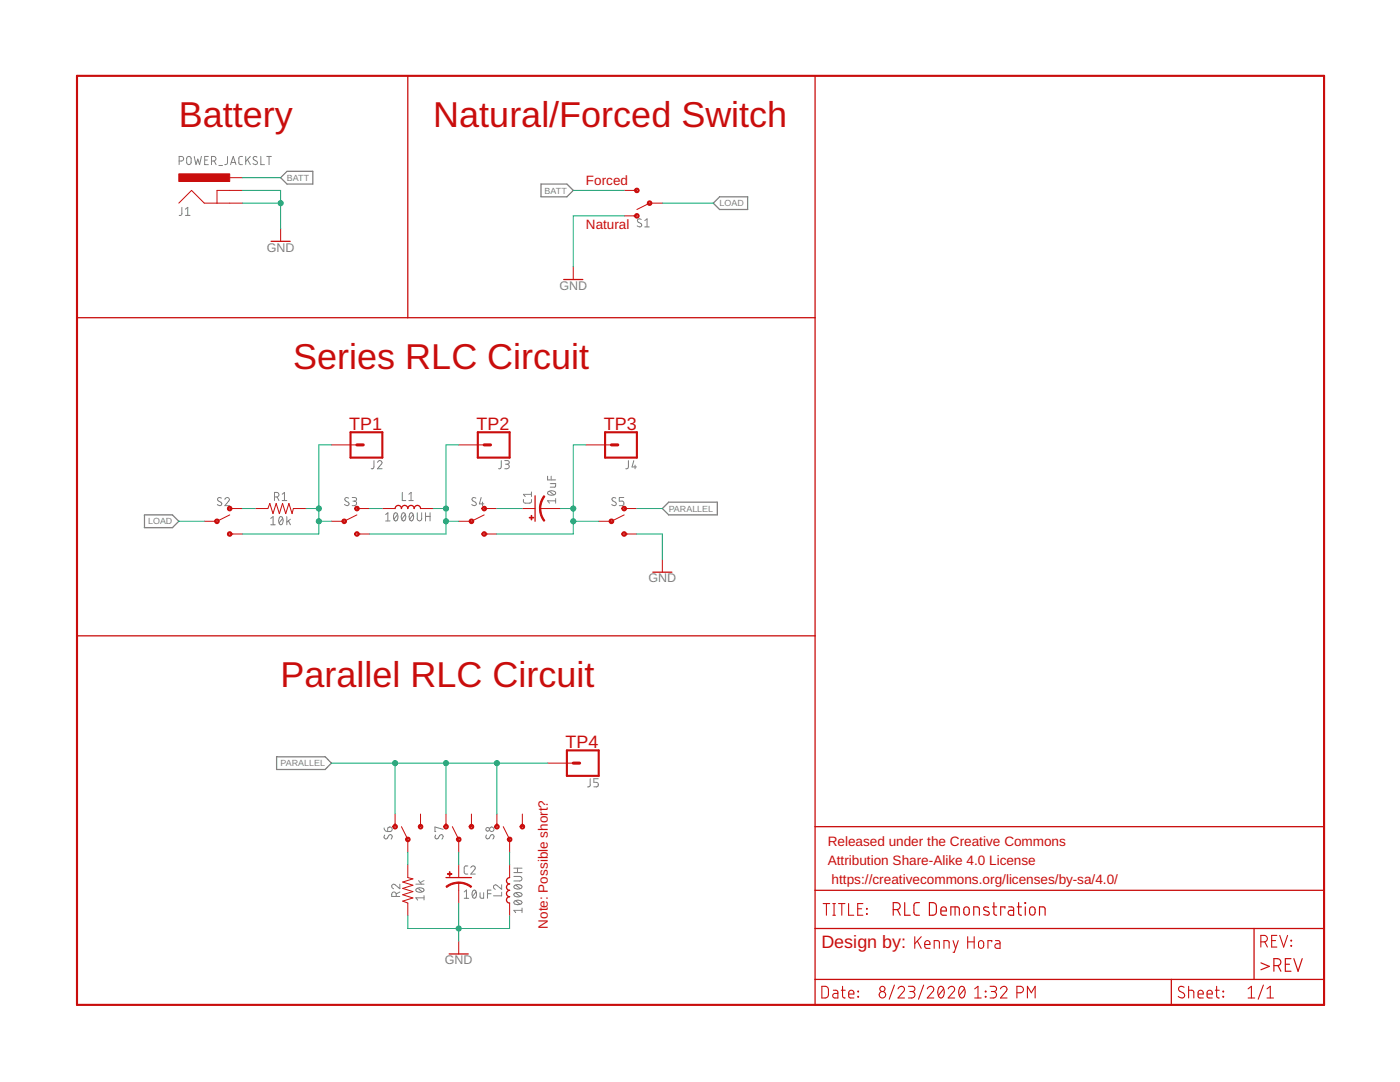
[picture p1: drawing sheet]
<svg xmlns="http://www.w3.org/2000/svg" width="279mm" height="216mm" viewBox="0 0 279 216" stroke-linecap="round" stroke-linejoin="round" font-family="sans-serif">
<g fill="none" stroke="#808080" stroke-width=".2">
<path d="M35.8 32.1h.4a.46 .46 0 0 0 .5-.4 .46 .46 0 0 0-.5-.5h-.4v1.7M37.4 31.3l.3-.1 .3 .1 .1 1.1a.44 .44 0 0 1-.4 .5 .44 .44 0 0 1-.4-.5zM38.8 31.2l.3 1.7 .4-1.2 .3 1.2 .4-1.7M40.9 31.9h.5M41.6 31.2h-.7v1.7h.7M42.2 32.1h.5a.46 .46 0 0 0 .4-.4 .46 .46 0 0 0-.4-.5h-.5v1.7M42.8 32.1l.3 .8M43.7 33h.7M45.4 31.2v1.4l-.5 .3M46 32.9l.5-1.7 .6 1.7M46.1 32.4h.9M48.4 31.2h-.5l-.2 .4v1l.2 .2 .5 .1"/>
<path d="M49 31.2v1.7M49.4 31.9l.6 1M50 31.2l-1 1M51.3 31.3a.41 .41 0 0 0-.6-.1 .41 .41 0 0 0-.1 .6l.6 .4a.41 .41 0 0 1 0 .6 .41 .41 0 0 1-.6-.1l-.1-.1M52 31.2v1.7h.8M53.2 31.2h.9M53.7 31.2v1.7M36.3 41.4v1.4l-.5 .2M37 43h.9M37 41.7l.5-.3v1.6M128 43.8a.41 .41 0 0 0-.6-.1 .41 .41 0 0 0-.1 .6l.6 .3a.42 .42 0 0 1 0 .6 .42 .42 0 0 1-.6 0l-.1-.1M128.7 44l.4-.3v1.6"/>
<path d="M128.7 45.3h.9M44.2 99.4l-.2-.1a.38 .38 0 0 0-.5 .1 .38 .38 0 0 0 .1 .5l.5 .3a.41 .41 0 0 1 0 .6 .41 .41 0 0 1-.6 0l-.1-.1M44.9 99.6a.44 .44 0 0 1 .6-.3 .44 .44 0 0 1 .1 .7l-.7 .9h.9M54.8 99.2h.4a.46 .46 0 0 0 .5-.5 .46 .46 0 0 0-.5-.4h-.4v1.6M55.3 99.2l.4 .7M56.3 98.6l.5-.3v1.6M56.3 99.9h.9M69.6 99.4l-.2-.1a.38 .38 0 0 0-.5 .1 .38 .38 0 0 0 .1 .5l.5 .3a.41 .41 0 0 1 0 .6 .41 .41 0 0 1-.6 0l-.2-.1M70.3 99.3h.5a.36 .36 0 0 1 .4 .3 .36 .36 0 0 1-.4 .4h-.4M70.7 100a.46 .46 0 0 1 .5 .4 .46 .46 0 0 1-.5 .5h-.4M74.6 91.9v1.4l-.2 .2h-.3M75.3 92.3a.44 .44 0 0 1 .7-.4 .44 .44 0 0 1 .1 .7l-.8 .9h.9"/>
<path d="M80.3 98.3v1.6h.7M81.6 99.9h.9M81.6 98.6l.4-.3v1.6M95 99.4l-.6-.1-.2 .3 .1 .3 .7 .5a.47 .47 0 0 1-.3 .5 .47 .47 0 0 1-.6-.2M96 99.3l-.3 1.2h.9M100 91.9v1.4l-.2 .2h-.3M100.7 91.9h.6a.36 .36 0 0 1 .3 .4 .36 .36 0 0 1-.3 .3h-.4M101.2 92.6a.46 .46 0 0 1 .4 .5 .46 .46 0 0 1-.4 .4h-.5M104.5 99.7v.5l.3 .2 1.2-.1 .1-.6M106.1 98.2v.9M106.1 98.6h-1.6l.3 .5M109.3 95v.8h1.6"/>
<path d="M109.4 98.1a1 1 0 0 1 1.5 .3 .95 .95 0 0 1-1.6 0zM109.6 98l.9 .7M109.8 96.5h1.1l-.1 .7h-1M110 95v.8M110.9 99.9h-1.6l.3 .5M110.9 99.5v.9M122.9 99.4l-.5-.1-.3 .3 .1 .3 .6 .3a.37 .37 0 0 1 .1 .5 .37 .37 0 0 1-.5 .2l-.3-.2M124.5 99.3h-.9v.7h.5a.46 .46 0 0 1 .4 .4 .46 .46 0 0 1-.4 .5h-.5M125.4 91.9v1.4l-.2 .2h-.3M126.5 91.9l-.4 1.3h.9M126.7 92.8v.7M54 103.4l.5-.3v1.6"/>
<path d="M54 104.7h.9M55.8 103.2l.3-.1a.97 .97 0 0 1 0 1.6 1.02 1.02 0 0 1-.3-1.5zM56.4 103.4l-.7 1M57.2 103.1v1.6M57.6 103.9l.4 .8M58 103.6l-.8 .6M77 102.7l.4-.4v1.6M77 103.9h.9M78.7 102.4l.3-.1a.97 .97 0 0 1 0 1.6 1.02 1.02 0 0 1-.3-1.5zM79.3 102.7l-.7 .9M80.3 102.4l.2-.1a.97 .97 0 0 1 0 1.6 1.02 1.02 0 0 1-.2-1.5zM80.9 102.7l-.7 .9"/>
<path d="M81.9 102.4l.2-.1a.97 .97 0 0 1 0 1.6 1.02 1.02 0 0 1-.2-1.5zM82.5 102.7l-.8 .9M83.3 102.3v1.2a.44 .44 0 0 0 .4 .4 .44 .44 0 0 0 .5-.4v-1.2M84.9 102.3v1.6M84.9 103h.9M85.8 102.3v1.6M96.3 100.2v.7M117.8 155.4v1.4l-.2 .2h-.3M119.4 155.4h-.9v.7h.5a.46 .46 0 0 1 .4 .5 .46 .46 0 0 1-.4 .4h-.5M76.6 165.2l.3 .6 .5 .1M76.8 166.6l-.1 .2a.38 .38 0 0 0 .1 .5 .38 .38 0 0 0 .5-.1l.3-.5a.44 .44 0 0 1 .7 .1 .44 .44 0 0 1-.3 .6M77.5 165.1a.47 .47 0 0 1 .7 .2 .47 .47 0 0 1-.4 .6h-.4z"/>
<path d="M79.1 178.9v-.5a.46 .46 0 0 0-.5-.4 .46 .46 0 0 0-.4 .4v.5h1.6M79.8 176.4v.9l-.9-.7a.44 .44 0 0 0-.7 .1 .44 .44 0 0 0 .3 .6M79.8 178l-.7 .4M83 176.4h1.6M83.1 177.4a1.04 1.04 0 0 1 1.5 .2 .95 .95 0 0 1-1.6 0zM83.4 177.2l.9 .7M83.5 175.7l.6 .7M84.6 179.2h-1.6l.4 .4M84.6 178.7v.9M84.6 175.7l-.8 .4M86.9 166.6l-.1 .2a.38 .38 0 0 0 .2 .5 .38 .38 0 0 0 .5-.1l.3-.5a.41 .41 0 0 1 .6 0 .41 .41 0 0 1-.1 .6l-.1 .1M88.4 165.5l-1.6-.5v.9h.2"/>
<path d="M92.6 178l.5-.4v1.6M92.6 179.2h.9M93.4 172.8h-.5l-.3 .3 .1 1.1 .2 .2h.5M94 173.1a.44 .44 0 0 1 .6-.3 .44 .44 0 0 1 .1 .7l-.7 .9h.8M94.4 177.7l.3-.1a.97 .97 0 0 1 0 1.6 1.02 1.02 0 0 1-.3-1.5zM95 178l-.7 .9M95.8 178.1v1l.3 .1h.4v-1.1M97.1 166.6a.41 .41 0 0 0-.1 .6 .41 .41 0 0 0 .6 0l.3-.5a.41 .41 0 0 1 .6 0 .41 .41 0 0 1 0 .6l-.1 .1M97.3 178.3h.7M98 177.6h-.7v1.6M100.1 176.6v.9l-.9-.8a.44 .44 0 0 0-.7 .1 .44 .44 0 0 0 .3 .7M100.1 178v.8h-1.6"/>
<path d="M102.6 174.9h1.1a.46 .46 0 0 1 .5 .4 .46 .46 0 0 1-.5 .5h-1.1M102.6 174.1h1.6M102.6 173.2h1.6M102.7 179.8a1.03 1.03 0 0 1 1.5 .3 .97 .97 0 0 1-1.6 0zM102.7 178.3a1.03 1.03 0 0 1 1.5 .2 .97 .97 0 0 1-1.6 0zM102.7 176.7a1.03 1.03 0 0 1 1.5 .3 .97 .97 0 0 1-1.6 0zM102.9 179.7l.9 .7M102.9 178.2l.9 .7M102.9 176.6l.9 .7M103.3 173.2v.9M104.2 181.7h-1.6l.3 .4M104.2 181.2v.9"/>
<circle cx="97.3" cy="165.5" r=".36"/>
<circle cx="98.1" cy="165.5" r=".45"/>
</g>
<path d="M56 35.5l1.3-1.3h5.1v2.5h-5.1zM108 36.7h5.1l1.3 1.3-1.3 1.3h-5.1zM143.6 39.3h5.6v2.5h-5.6l-1.3-1.3zM28.8 102.7h5.6l1.3 1.3-1.3 1.3h-5.6zM132.2 101.5l1.3-1.3h9.7v2.5h-9.7zM55.2 151h9.7l1.2 1.3-1.2 1.2h-9.7z" fill="none" stroke="#808080" stroke-width=".25"/>
<g fill="none" stroke="#c90d0c" stroke-width=".21">
<path d="M164 196.8h.9l.4 .5v1.4l-.4 .4h-.9zM164.3 180.3h1.3M164.9 180.3v2.3M166.2 180.3h.5M166.2 182.6h.5M166.3 197.6h.7l.2 .4v1.1h-.6a.46 .46 0 0 1-.4-.4 .46 .46 0 0 1 .4-.5h.6M166.5 180.3v2.3M167.3 180.3h1.3M167.9 197.6h.8M168 180.3v2.3M168.1 196.8v2l.2 .2 .4 .1M169.4 180.3v2.3h1"/>
<path d="M169.4 198.4h1a.54 .54 0 0 0-.4-.8 .54 .54 0 0 0-.6 .5l.1 .9 .9 .1M171.2 181.3h.8M171.2 197.8l.1 .1zM171.2 198.8l.1 .1zM172.2 180.3h-1v2.3h1M172.9 181.3l.2 .1zM172.9 182.3l.2 .1zM178.5 196.6l-1 2.8M179.2 197.3a.64 .64 0 0 1 .9-.5 .64 .64 0 0 1 .2 1l-1.1 1.3h1.3M181.3 196.8h.8a.52 .52 0 0 1 .5 .5 .52 .52 0 0 1-.5 .5h-.5M181.9 197.8a.65 .65 0 0 1 .7 .7 .65 .65 0 0 1-.7 .6h-.6M182.6 186.9v2.3"/>
<path d="M183.1 187.8l.8 1.4M183.9 186.9l-1.3 1.4M184.3 196.6l-1 2.8M184.6 188.5h1a.55 .55 0 0 0-.4-.8 .55 .55 0 0 0-.6 .5l.1 .9 .9 .1M185.1 197.3a.64 .64 0 0 1 .9-.5 .64 .64 0 0 1 .2 1l-1.1 1.3h1.3M186.4 189.2v-1.5l1 .1 .1 1.4M187.4 197a.55 .55 0 0 1 .6-.1 .55 .55 0 0 1 .4 .5 1.32 1.32 0 0 1-.6 1.7 1.44 1.44 0 0 1-.4-2.1zM188.3 197.3l-1 1.3M188.4 189.2v-1.5l.9 .1 .1 1.4M189.2 197.3a.64 .64 0 0 1 .9-.5 .64 .64 0 0 1 .2 1l-1.1 1.3h1.3M190.2 187.7l.5 1.5M191.2 187.7l-.7 2.3h-.3"/>
<path d="M191.6 197a.55 .55 0 0 1 .6-.1 .55 .55 0 0 1 .3 .5 1.32 1.32 0 0 1-.5 1.7 1.44 1.44 0 0 1-.4-2.1zM192.5 197.3l-1 1.3M193.1 186.9v2.3M193.1 187.9h1.3M194.4 186.9v2.3M194.5 199.1h1.3M194.5 197.3l.7-.5v2.3M195.4 187.9l.3-.2 .5 .2 .1 .8a.52 .52 0 0 1-.5 .5 .52 .52 0 0 1-.5-.5zM196.6 198.8l.2 .1zM196.6 197.8l.2 .1zM197.6 196.8h.8a.52 .52 0 0 1 .5 .5 .52 .52 0 0 1-.5 .5h-.6M197.9 187.9v-.2h-.7v1.5"/>
<path d="M198.2 197.8a.65 .65 0 0 1 .7 .7 .65 .65 0 0 1-.7 .6h-.6M198.7 187.7h.6l.3 .4v1.1h-.6a.46 .46 0 0 1-.5-.4 .46 .46 0 0 1 .5-.5h.6M199.7 197.3a.64 .64 0 0 1 .9-.5 .64 .64 0 0 1 .2 1l-1.1 1.3h1.3M202.9 198.1h.7a.65 .65 0 0 0 .7-.6 .65 .65 0 0 0-.7-.7h-.7v2.3M205 199.1v-2.3l.8 1.3 .8-1.3v2.3M236.3 197a.58 .58 0 0 0-.9-.1 .58 .58 0 0 0 .1 .9l.7 .4a.59 .59 0 0 1 0 .8 .59 .59 0 0 1-.8 0l-.3-.2M237.2 197.6l.9 .1 .2 .3v1.1M237.2 196.8v2.3M239.1 198.4h1a.54 .54 0 0 0-.3-.8 .54 .54 0 0 0-.7 .5l.1 .9 .9 .1M240.9 198.4h1a.54 .54 0 0 0-.3-.8 .54 .54 0 0 0-.7 .5l.1 .9 .9 .1M242.5 197.6h.8M242.8 196.8v2l.1 .2 .4 .1"/>
<path d="M244.1 198.8l.1 .1zM244.1 197.8l.1 .1zM249.1 199.1h1.3M249.1 197.3l.6-.5v2.3M251.6 187.9h.7a.65 .65 0 0 0 .6-.6 .65 .65 0 0 0-.6-.7h-.7v2.4M252.1 196.6l-1 2.8M252.4 187.9l.5 1.1M252.9 199.1h1.2M252.9 197.3l.6-.5v2.3M253.8 187.7h.8M254.8 186.6h-1v2.4h1M255.4 186.6l.8 2.4 .8-2.4"/>
<path d="M257.6 187.6l.2 .1zM257.6 188.7l.2 .1z"/>
<circle cx="176.1" cy="197.3" r=".52"/>
<circle cx="176.1" cy="198.5" r=".65"/>
</g>
<g fill="none" stroke="#c90d0c" stroke-width=".25">
<path d="M81.4 15.1v48.3M162.7 15.1v185.4h101.5v-35.5h-101.5M54.1 48.2h3.8M112.5 55.8h3.8M15.4 63.4h147.3M106.8 98.9v5.1M78.8 101.5a.63 .63 0 0 1 .7-.7 .63 .63 0 0 1 .6 .7 .63 .63 0 0 1 .7-.7 .63 .63 0 0 1 .6 .7 .63 .63 0 0 1 .6-.7 .63 .63 0 0 1 .7 .7 .63 .63 0 0 1 .6-.7 .63 .63 0 0 1 .6 .7M130.3 114.2h3.8M15.4 126.9h147.3M89 175.1h5.1M101.7 175.1a.63 .63 0 0 0-.6 .6 .63 .63 0 0 0 .6 .7 .63 .63 0 0 0-.6 .6 .63 .63 0 0 0 .6 .7 .63 .63 0 0 0-.6 .6 .63 .63 0 0 0 .6 .6 .63 .63 0 0 0-.6 .7 .63 .63 0 0 0 .6 .6M162.7 177.7h101.5"/>
<path d="M89.6 190.4h3.9M162.7 185.3h101.5M162.7 195.4h101.5M233.8 195.4v5.1M250.3 185.3v10.1"/>
</g>
<path d="M15.4 15.1h248.8v185.4h-248.8zM70 86.3h6.3v5h-6.3zM95.4 86.3h6.3v5h-6.3zM120.8 86.3h6.3v5h-6.3zM113.1 149.7h6.4v5.1h-6.4z" fill="none" stroke="#c90d0c" stroke-width=".42"/>
<g fill="none" stroke="#c90d0c" stroke-width=".23">
<path d="M178.3 181.5h.7a.7 .7 0 0 0 .7-.7 .7 .7 0 0 0-.7-.7h-.7v2.5M179.1 181.5l.6 1.1M180.6 180.1v2.5h1.1M183.5 180.1h-.7l-.4 .6v1.5l.4 .4h.7M185.5 180.1a1.21 1.21 0 0 1 1.3 .3l.1 .4-.1 1.5a1.21 1.21 0 0 1-1.3 .3zM187.8 181.8h1.1a.58 .58 0 0 0-.4-.8 .58 .58 0 0 0-.7 .5l.1 1 1 .1M189.8 182.6v-1.6l1.5 .1 .2 .3v1.2M190.6 181v1.6M192.5 181.1l.5-.1a.99 .99 0 0 1 .2 1.5h-.6l-.2-.3zM194.3 182.6v-1.6l1 .1 .2 .3v1.2M197.3 181.1l-.8-.1-.2 .3 .1 .3 .9 .4 .1 .3-.1 .2a.92 .92 0 0 1-1 0M198.1 181h.8"/>
<path d="M198.4 180.1v2.3l.5 .2M200.6 181.2v-.2h-.9v1.6M201.3 181h.7l.3 .2v1.4h-.6a.49 .49 0 0 1-.5-.5 .49 .49 0 0 1 .5-.4h.6M203 181h.9M203.3 180.1v2.1l.1 .3 .5 .1M204.6 180.1l.1 .2zM204.6 181v1.6M205.6 181.1l.5-.1a.97 .97 0 0 1 .2 1.5l-.4 .1-.3-.2-.1-.3zM207.5 182.6v-1.6l.9 .1 .2 .3v1.2M251.7 192.1l1.6 .7-1.6 .7M254.2 192.7a1.21 1.21 0 0 0 1.3-.3l.1-.4-.1-.4a1.21 1.21 0 0 0-1.3-.3v2.5M255.1 192.7l.5 1.1"/>
<path d="M256.5 192.4h.8M257.6 191.3h-1.1v2.5h1.1M258.2 191.3l.9 2.5 .8-2.5"/>
</g>
<g fill="none" stroke="#c90d0c" stroke-width=".2">
<path d="M45.8 35.5h2.6M48.4 38h-5.1v2.5M124.6 38h2.5M35.7 40.5l2.5-2.5 2.6 2.5h7.6M56 45.6v2.6M114.4 53.2v2.6M124.6 43.1h2.5M132.2 40.5h-2.6l-2.5 1.3M66.1 88.8h5.1M91.5 88.8h5.1M116.9 88.8h5.1M45.8 101.5h2.6"/>
<path d="M45.8 102.7l-2.5 1.3h-2.5M45.8 106.6h2.6M50.9 101.5h2.6l.3-1 .7 2 .6-2 .7 2 .6-2 .6 2 .7-2 .6 2 .2-1h2.6M71.2 101.5h2.6M71.2 106.6h2.6M71.2 102.7l-2.5 1.3h-2.6M76.3 101.5h2.5M83.9 101.5h2.6M96.6 101.5h2.6M96.6 106.6h2.6M96.6 102.7l-2.5 1.3h-2.6M104.2 101.5h2.6"/>
<path d="M107.8 101.5h4.1M124.6 101.5h2.5M124.6 106.6h2.5M124.6 102.7l-2.6 1.3h-2.5M132.2 111.6v2.6M109.3 152.3h5.1M78.8 162.4v2.6M80.1 165l1.3 2.5v2.5M81.4 172.6v2.5l1 .3-2 .6 2 .6-2 .7 2 .6-2 .6 2 .7-2 .6 1 .4v2.5M83.9 162.4v2.6M89 162.4v2.6M90.3 165l1.2 2.5v2.5"/>
<path d="M91.5 172.6v2.5M91.5 176.1v4.1M94.1 162.4v2.6M99.2 162.4v2.6M100.4 165l1.3 2.5v2.5M101.7 172.6v2.5M104.2 162.4v2.6M91.5 187.8v2.6M101.7 180.2v2.5"/>
</g>
<g fill="#c90d0c" stroke="#c90d0c" stroke-width=".2">
<path d="M35.7 34.7h10.1v1.5h-10.1z"/>
<path d="M89.3 174.3h.9v.2h-.9z"/>
<path d="M89.7 173.9h.1v.9h-.1z"/>
<path d="M106 102.8h.1v.9h-.1z"/>
<path d="M105.6 103.2h.9v.2h-.9z"/>
</g>
<g fill="#c90d0c" stroke="#c90d0c" stroke-width=".2">
<path d="M126.8 42.7a.46 .46 0 0 1 .7 .2 .46 .46 0 0 1-.3 .6 .46 .46 0 0 1-.6-.4h.3a.26 .26 0 0 1 .3-.3 .26 .26 0 0 1 .1 .5 .26 .26 0 0 1-.4-.1l-.3-.1z" fill-rule="evenodd"/>
<path d="M126.8 37.6a.46 .46 0 0 1 .7 .2 .46 .46 0 0 1-.3 .6 .46 .46 0 0 1-.6-.4h.3a.26 .26 0 0 1 .3-.2 .26 .26 0 0 1 .1 .4 .26 .26 0 0 1-.4-.1l-.3-.1z" fill-rule="evenodd"/>
<path d="M129.3 40.2a.46 .46 0 0 1 .8 .1 .46 .46 0 0 1-.4 .7 .46 .46 0 0 1-.5-.5h.2a.26 .26 0 0 1 .3-.2 .26 .26 0 0 1 .1 .4 .26 .26 0 0 1-.4-.1l-.2-.1z" fill-rule="evenodd"/>
<path d="M91.5 176l1.4 .2 1.2 .7-.1 .2-1.4-.7-1.1-.1z" fill-rule="evenodd"/>
<path d="M89 176.9l1.2-.7 1.3-.2v.3l-1.5 .3-.8 .5z" fill-rule="evenodd"/>
<path d="M78.6 164.6a.46 .46 0 0 1 .7 .1 .46 .46 0 0 1-.3 .7 .46 .46 0 0 1-.6-.4h.2a.26 .26 0 0 1 .4-.3 .26 .26 0 0 1 0 .5 .26 .26 0 0 1-.4-.1l-.2-.1z" fill-rule="evenodd"/>
<path d="M83.7 164.6a.46 .46 0 0 1 .7 .1 .46 .46 0 0 1-.4 .7 .46 .46 0 0 1-.5-.4h.2a.26 .26 0 0 1 .3-.3 .26 .26 0 0 1 .1 .5 .26 .26 0 0 1-.4-.1l-.2-.1z" fill-rule="evenodd"/>
<path d="M81.1 167.1a.46 .46 0 0 1 .7 .2 .46 .46 0 0 1-.3 .6 .46 .46 0 0 1-.6-.4h.2a.26 .26 0 0 1 .4-.2 .26 .26 0 0 1 .1 .4 .26 .26 0 0 1-.4-.1l-.3-.1z" fill-rule="evenodd"/>
<path d="M88.7 164.6a.46 .46 0 0 1 .7 .1 .46 .46 0 0 1-.3 .7 .46 .46 0 0 1-.5-.4h.2a.26 .26 0 0 1 .3-.3 .26 .26 0 0 1 .1 .5 .26 .26 0 0 1-.4-.1l-.2-.1z" fill-rule="evenodd"/>
<path d="M93.8 164.6a.47 .47 0 0 1 .7 .2 .47 .47 0 0 1-.3 .6 .47 .47 0 0 1-.6-.4h.2a.26 .26 0 0 1 .4-.3 .26 .26 0 0 1 .1 .5 .26 .26 0 0 1-.4-.1l-.1-.1h-.2z" fill-rule="evenodd"/>
<path d="M91.3 167.1a.47 .47 0 0 1 .7 .2 .47 .47 0 0 1-.4 .7 .47 .47 0 0 1-.5-.5h.2a.26 .26 0 0 1 .4-.2 .26 .26 0 0 1 0 .4 .26 .26 0 0 1-.4-.1v-.1h-.2z" fill-rule="evenodd"/>
<path d="M98.9 164.6a.47 .47 0 0 1 .7 .2 .47 .47 0 0 1-.3 .6 .47 .47 0 0 1-.6-.4h.2a.26 .26 0 0 1 .4-.3 .26 .26 0 0 1 .1 .5 .26 .26 0 0 1-.5-.1v-.1h-.2z" fill-rule="evenodd"/>
<path d="M104 164.6a.47 .47 0 0 1 .7 .2 .47 .47 0 0 1-.4 .6 .47 .47 0 0 1-.5-.4h.2a.26 .26 0 0 1 .4-.3 .26 .26 0 0 1 0 .5 .26 .26 0 0 1-.4-.1v-.1h-.2z" fill-rule="evenodd"/>
<path d="M101.4 167.1a.47 .47 0 0 1 .7 .2 .47 .47 0 0 1-.3 .7 .47 .47 0 0 1-.6-.5h.3a.26 .26 0 0 1 .3-.2 .26 .26 0 0 1 .1 .4 .26 .26 0 0 1-.4-.1v-.1h-.3z" fill-rule="evenodd"/>
<path d="M108.5 98.9l.2 .2-.6 1.4-.2 1h-.2l.2-1.4z" fill-rule="evenodd"/>
<path d="M107.7 101.5h.2l.2 1 .6 1.4-.2 .1-.6-1.2z" fill-rule="evenodd"/>
<path d="M45.6 101.1a.46 .46 0 0 1 .7 .2 .46 .46 0 0 1-.4 .6 .46 .46 0 0 1-.5-.4h.2a.26 .26 0 0 1 .4-.2 .26 .26 0 0 1 0 .4 .26 .26 0 0 1-.4-.1v-.1h-.2z" fill-rule="evenodd"/>
<path d="M45.6 106.2a.46 .46 0 0 1 .7 .1 .46 .46 0 0 1-.4 .7 .46 .46 0 0 1-.5-.4h.2a.26 .26 0 0 1 .4-.3 .26 .26 0 0 1 0 .5 .26 .26 0 0 1-.4-.1v-.1h-.2z" fill-rule="evenodd"/>
<path d="M43 103.7a.46 .46 0 0 1 .7 .1 .46 .46 0 0 1-.3 .7 .46 .46 0 0 1-.6-.5h.3a.26 .26 0 0 1 .3-.2 .26 .26 0 0 1 .1 .4 .26 .26 0 0 1-.4-.1v-.1h-.3z" fill-rule="evenodd"/>
<path d="M71 101.1a.46 .46 0 0 1 .7 .2 .46 .46 0 0 1-.4 .6 .46 .46 0 0 1-.5-.4h.2a.26 .26 0 0 1 .3-.2 .26 .26 0 0 1 .1 .4 .26 .26 0 0 1-.4-.1l-.2-.1z" fill-rule="evenodd"/>
<path d="M71 106.2a.46 .46 0 0 1 .7 .1 .46 .46 0 0 1-.4 .7 .46 .46 0 0 1-.5-.4h.2a.26 .26 0 0 1 .3-.3 .26 .26 0 0 1 .1 .5 .26 .26 0 0 1-.4-.1l-.2-.1z" fill-rule="evenodd"/>
<path d="M68.4 103.7a.46 .46 0 0 1 .7 .1 .46 .46 0 0 1-.3 .7 .46 .46 0 0 1-.6-.5h.2a.25 .25 0 0 1 .4-.2 .25 .25 0 0 1 .1 .3 .25 .25 0 0 1-.4 0l-.3-.1z" fill-rule="evenodd"/>
<path d="M96.4 101.1a.47 .47 0 0 1 .7 .2 .47 .47 0 0 1-.4 .6 .47 .47 0 0 1-.5-.4h.2a.26 .26 0 0 1 .3-.2 .26 .26 0 0 1 .1 .4 .26 .26 0 0 1-.4-.1v-.1h-.2z" fill-rule="evenodd"/>
<path d="M96.4 106.2a.47 .47 0 0 1 .7 .2 .47 .47 0 0 1-.4 .6 .47 .47 0 0 1-.5-.4h.2a.26 .26 0 0 1 .3-.3 .26 .26 0 0 1 .1 .5 .26 .26 0 0 1-.4-.1v-.1h-.2z" fill-rule="evenodd"/>
<path d="M93.8 103.7a.47 .47 0 0 1 .7 .1 .47 .47 0 0 1-.3 .7 .47 .47 0 0 1-.6-.5h.2a.26 .26 0 0 1 .4-.2 .26 .26 0 0 1 .1 .4 .26 .26 0 0 1-.4-.1l-.1-.1h-.2z" fill-rule="evenodd"/>
<path d="M124.3 101.1a.47 .47 0 0 1 .7 .2 .47 .47 0 0 1-.3 .6 .47 .47 0 0 1-.6-.4h.2a.26 .26 0 0 1 .4-.2 .26 .26 0 0 1 .1 .4 .26 .26 0 0 1-.5-.1v-.1h-.2z" fill-rule="evenodd"/>
<path d="M124.3 106.2a.47 .47 0 0 1 .7 .1 .47 .47 0 0 1-.3 .7 .47 .47 0 0 1-.6-.4h.2a.26 .26 0 0 1 .4-.3 .26 .26 0 0 1 .1 .5 .26 .26 0 0 1-.5-.1v-.1h-.2z" fill-rule="evenodd"/>
<path d="M121.7 103.7a.47 .47 0 0 1 .7 .1 .47 .47 0 0 1-.3 .7 .47 .47 0 0 1-.5-.5h.2a.26 .26 0 0 1 .3-.2 .26 .26 0 0 1 .1 .4 .26 .26 0 0 1-.4-.1v-.1h-.2z" fill-rule="evenodd"/>
</g>
<path d="M71.2 88.8h1.3M96.6 88.8h1.3M122 88.8h1.3M114.4 152.3h1.3" fill="none" stroke="#c90d0c" stroke-width=".61"/>
<g fill="none" stroke="#0dab76" stroke-width=".2">
<path d="M48.4 38h7.6v7.6M48.4 35.5h7.6M114.4 38h10.2M48.4 40.5h7.6M124.6 43.1h-10.2v10.1M132.2 40.5h10.1M66.1 88.8h-2.5v17.8h-15.2M91.5 88.8h-2.5v17.8h-15.2M116.9 88.8h-2.5v17.8h-15.2M35.7 104h5.1M48.4 101.5h2.5M61.1 101.5h2.5"/>
<path d="M63.6 104h2.5M73.8 101.5h2.5M86.5 101.5h2.5M89 104h2.5M99.2 101.5h5M111.9 101.5h2.5M114.4 104h5.1M127.1 106.6h5.1v5M127.1 101.5h5.1M66.1 152.3h43.2M78.8 152.3v10.1M89 152.3v10.1"/>
<path d="M99.2 152.3v10.1M81.4 170v2.6M91.5 170v2.6M101.7 170v2.6M81.4 182.7v2.6h20.3v-2.6M91.5 180.2v7.6"/>
</g>
<g fill="#0dab76" stroke="#0dab76" stroke-width=".2">
<circle cx="56" cy="40.5" r=".51"/>
<circle cx="91.5" cy="185.3" r=".51"/>
<circle cx="78.8" cy="152.3" r=".51"/>
<circle cx="89" cy="152.3" r=".51"/>
<circle cx="99.2" cy="152.3" r=".51"/>
<circle cx="114.4" cy="104" r=".51"/>
<circle cx="114.4" cy="101.5" r=".51"/>
<circle cx="63.6" cy="104" r=".51"/>
<circle cx="63.6" cy="101.5" r=".51"/>
<circle cx="89" cy="104" r=".51"/>
<circle cx="89" cy="101.5" r=".51"/>
</g>
<g font-size="7.2" fill="#c90d0c">
<text x="35.7" y="25.3">Battery</text>
<text x="86.5" y="25.3">Natural/Forced Switch</text>
<text x="58.5" y="73.5">Series RLC Circuit</text>
<text x="56" y="137">Parallel RLC Circuit</text>
</g>
<g font-size="3.6" fill="#c90d0c">
<text x="69.7" y="85.7">TP1</text>
<text x="95.1" y="85.7">TP2</text>
<text x="120.5" y="85.7">TP3</text>
<text x="112.9" y="149.2">TP4</text>
<text x="163.9" y="189.1">Design by:</text>
</g>
<g font-size="2.7" fill="#c90d0c">
<text x="116.9" y="37">Forced</text>
<text x="116.9" y="45.6">Natural</text>
<text x="165.2" y="168.8">Released under the Creative Commons</text>
<text x="165.2" y="172.6">Attribution Share-Alike 4.0 License</text>
<text x="166" y="176.4">https://creativecommons.org/licenses/by-sa/4.0/</text>
<text x="109.3" y="185.3" transform="rotate(-90 109.3 185.3)">Note: Possible short?</text>
</g>
<g font-size="2.5" fill="#808080">
<text x="53.2" y="50.2">GND</text>
<text x="111.6" y="57.8">GND</text>
<text x="129.4" y="116.2">GND</text>
<text x="88.8" y="192.4">GND</text>
</g>
<g font-size="1.8" fill="#808080">
<text x="57.3" y="36.1">BATT</text>
<text x="108.7" y="38.6">BATT</text>
<text x="143.6" y="41.2">LOAD</text>
<text x="29.6" y="104.7">LOAD</text>
<text x="133.5" y="102.1">PARALLEL</text>
<text x="56" y="152.9">PARALLEL</text>
</g>
</svg>
